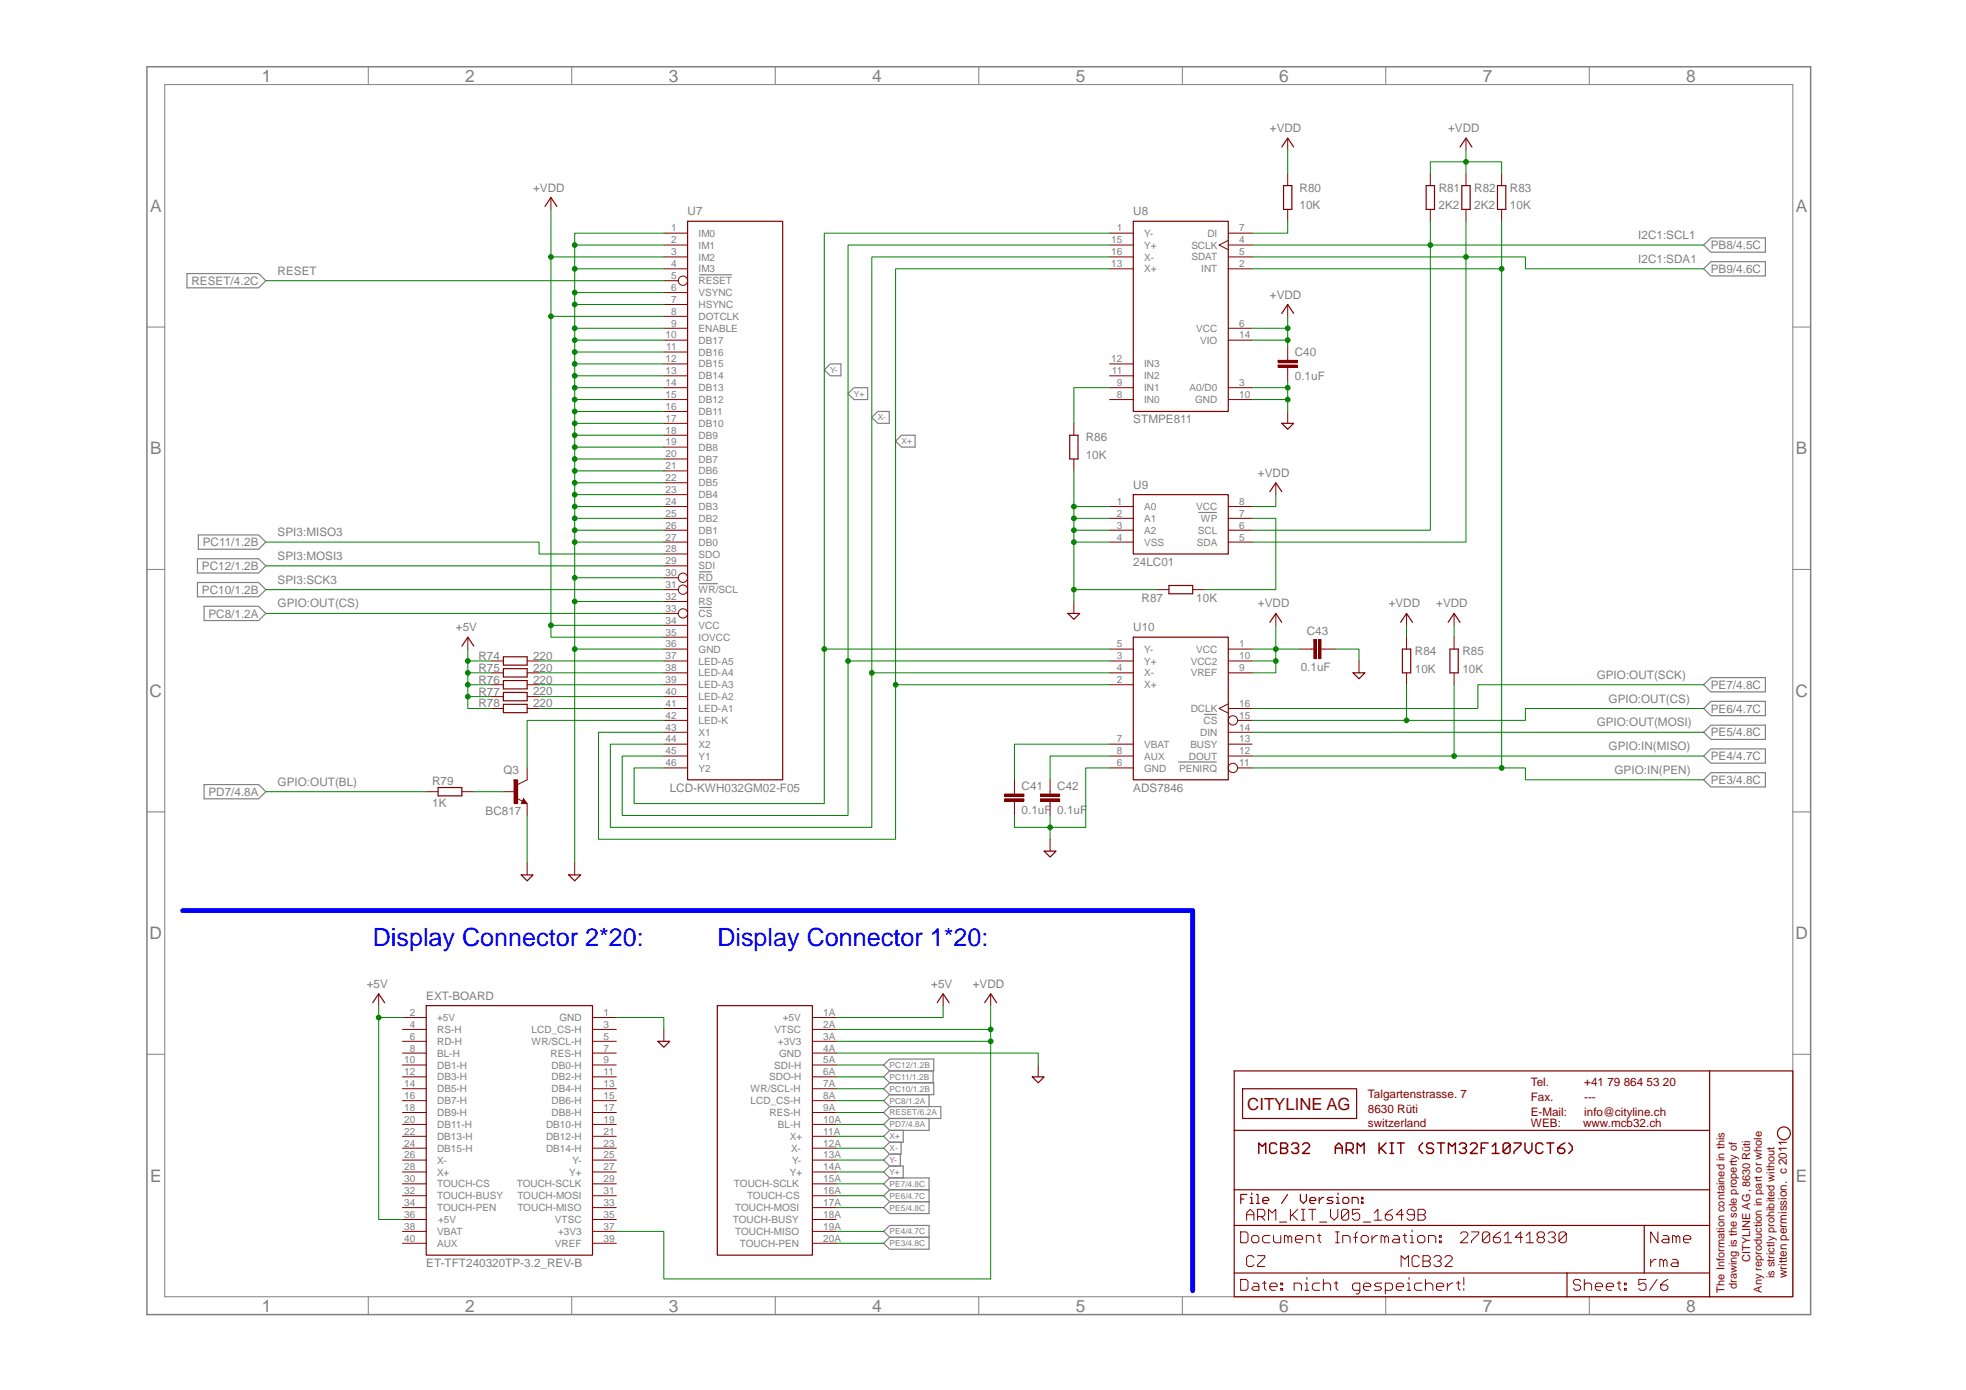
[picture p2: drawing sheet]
<svg xmlns="http://www.w3.org/2000/svg" width="420mm" height="297mm" viewBox="0 0 420 297" stroke-linecap="round" stroke-linejoin="round" font-family="sans-serif">
<path d="M31.4 14.3h355.6v266.6h-355.6z" fill="none" stroke="#808080" stroke-width=".32"/>
<g fill="none" stroke="#808080" stroke-width=".21">
<path d="M35.2 18.1h347.9v259h-347.9zM78.7 14.3v3.8M122.2 14.3v3.8M165.7 14.3v3.8M209.2 14.3v3.8M252.7 14.3v3.8M296.2 14.3v3.8M339.7 14.3v3.8M31.4 69.9h3.8M383.1 69.9h3.9M31.4 121.7h3.8M383.1 121.7h3.9"/>
<path d="M31.4 173.5h3.8M383.1 173.5h3.9M31.4 225.3h3.8M383.1 225.3h3.9M78.7 277.1v3.8M122.2 277.1v3.8M165.7 277.1v3.8M209.2 277.1v3.8M252.7 277.1v3.8M296.2 277.1v3.8M339.7 277.1v3.8"/>
</g>
<g fill="none" stroke="#808080" stroke-width=".25">
<path d="M40 58.5h15.3l1.5 1.5-1.5 1.5h-15.3zM149.5 58.7h6.8M364.1 52.4l1.5-1.6h11.7v3.1h-11.7zM364.1 57.4l1.5-1.5h11.7v3.1h-11.7zM176.2 79l1.2-1.2h2.3v2.5h-2.3zM181.2 84.1l1.3-1.3h2.9v2.6h-2.9zM186.3 89.2l1.3-1.3h2.4v2.6h-2.4zM191.4 94.3l1.3-1.3h2.9v2.5h-2.9zM42.2 119.4h13.1l1.5 1.5-1.5 1.5h-13.1zM42.4 114.3h12.9l1.5 1.5-1.5 1.6h-12.9zM256.2 109.5h3.8M42.2 124.5h13.1l1.5 1.5-1.5 1.5h-13.1z"/>
<path d="M43.6 129.6h11.7l1.5 1.5-1.5 1.5h-11.7zM149.5 122.2h2.5M149.5 124.7h3.8M149.5 129.8h2.5M257.4 152.7h2.6M364.1 146.3l1.5-1.5h11.7v3h-11.7zM364.1 151.4l1.5-1.5h11.7v3h-11.7zM364.1 156.5l1.5-1.5h11.7v3h-11.7zM43.6 167.7h11.7l1.5 1.5-1.5 1.5h-11.7zM251.9 162.8h8.1M364.1 161.6l1.5-1.6h11.7v3.1h-11.7zM364.1 166.6l1.5-1.5h11.7v3.1h-11.7z"/>
<path d="M188.9 237.7l1.2-1.2h11v2.5h-11zM188.9 230.1l1.2-1.2h9.3v2.5h-9.3zM188.9 227.6l1.2-1.3h9.4v2.6h-9.4zM188.9 232.7l1.2-1.3h9.4v2.5h-9.4zM188.9 235.2l1.2-1.3h8.5v2.6h-8.5zM188.9 247.9l1.2-1.3h2.3v2.6h-2.3zM188.9 250.4l1.2-1.2h2.9v2.5h-2.9zM188.9 245.4l1.2-1.3h2.5v2.5h-2.5zM188.9 242.8l1.2-1.2h2.9v2.5h-2.9zM188.9 240.3l1.2-1.3h8.5v2.6h-8.5zM188.9 253l1.2-1.3h8.5v7.6h-8.5l-1.2-1.2 1.2-1.3h8.5h-8.5l-1.2-1.3 1.2-1.2h8.5h-8.5zM188.9 263.1l1.2-1.2h8.5v5.1h-8.5l-1.2-1.3 1.2-1.3h8.5h-8.5z"/>
</g>
<g fill="none" stroke="#800000" stroke-width=".32">
<path d="M269 246.5v-2.3l.8 .8 .7-.8v2.3M272.8 244.6l-.3-.4h-.8l-.4 .4v1.5l.4 .4h.8l.3-.4M273.7 244.2h1.1l.4 .4v.4l-.4 .4 .4 .3v.4l-.4 .4h-1.1zM273.7 245.4h1.1M276 244.6l.4-.4h.7l.4 .4v.4l-.4 .4h-.3M277.1 245.4l.4 .3v.4l-.4 .4h-.7l-.4-.4M278.4 244.6l.3-.4h.8l.4 .4v.4l-1.5 1.5h1.5M285.4 246.5v-1.5l.7-.8 .8 .8v1.5M285.4 245.4h1.5M287.7 245.7h1.1l.4-.3v-.8l-.4-.4h-1.1v2.3M288.5 245.7l.7 .8M290.1 246.5v-2.3l.7 .8 .7-.8v2.3"/>
<path d="M294.7 244.2v2.3M295.1 245.4l1.1 1.1M296.2 244.2l-1.5 1.5M297.1 246.5h.7M297.1 244.2h.7M297.4 244.2v2.3M298.6 244.2h1.5M299.4 244.2v2.3M304 244.2l-.7 .8v.7l.7 .8M306.4 244.6l-.4-.4h-.8l-.3 .4v.4l.3 .4h.8l.4 .3v.4l-.4 .4h-.8l-.3-.4M307.2 244.2h1.5M307.9 244.2v2.3"/>
<path d="M309.6 246.5v-2.3l.7 .8 .7-.8v2.3M311.9 244.6l.4-.4h.7l.4 .4v.4l-.4 .4h-.4M313 245.4l.4 .3v.4l-.4 .4h-.7l-.4-.4M314.2 244.6l.4-.4h.7l.4 .4v.4l-1.5 1.5h1.5M316.6 245.4h.7M318 244.2h-1.4v2.3M318.9 245l.7-.8v2.3M318.9 246.5h1.5M322.7 244.6l-1.5 1.5 .4 .4h.8l.3-.4v-1.5l-.3-.4h-.8l-.4 .4v1.5M323.6 244.2h1.5v.4l-1.5 1.5v.4M325.9 244.2v1.5l.8 .8 .7-.8v-1.5M329.7 244.6l-.3-.4h-.8l-.4 .4v1.5l.4 .4h.8l.3-.4"/>
<path d="M330.6 244.2h1.5M331.3 244.2v2.3M334.4 244.2l-.7 .4-.8 .8v.7l.4 .4h.7l.4-.4v-.4l-.4-.3h-1.1M335.3 244.2l.7 .8v.7l-.7 .8"/>
</g>
<g fill="none" stroke="#800000" stroke-width=".25">
<path d="M274.3 39.7h1.8v5h-1.8zM304.8 39.7h1.8v5h-1.8zM312.4 39.7h1.8v5h-1.8zM320 39.7h1.8v5h-1.8zM116.5 44.1l1.2-1.9 1.3 1.9M146.9 47.3h20.4v119.3h-20.4zM242.2 47.3h20.3v40.6h-20.3zM228.6 93h1.8v5.1h-1.8zM242.2 105.7h20.3v12.7h-20.3zM242.2 136.2h20.3v30.4h-20.3zM299.7 138.7h1.8v5.1h-1.8zM309.9 138.7h1.7v5.1h-1.7z"/>
<path d="M107.6 140.4h5.1v1.7h-5.1zM107.6 142.9h5.1v1.8h-5.1zM107.6 145.4h5.1v1.8h-5.1zM107.6 148h5.1v1.8h-5.1zM107.6 150.5h5.1v1.8h-5.1zM93.6 168.3h5.1v1.8h-5.1zM121.5 187h2.6l-1.3 1.2z"/>
</g>
<g fill="none" stroke="#800000" stroke-width=".21">
<path d="M275.2 37.1v2.6M305.7 37.1v2.6M313.3 37.1v2.6M320.9 37.1v2.6M117.7 42.2v2.5M141.9 49.8h5M141.9 52.4h5M141.9 54.9h5M141.9 57.4h5M141.9 60h3.1M237.1 49.8h5.1M237.1 52.4h5.1"/>
<path d="M237.1 54.9h5.1M237.1 57.4h5.1M262.5 51.4l-2 1 2 1M262.5 49.8h5.1M262.5 52.4h5.1M262.5 54.9h5.1M262.5 57.4h5.1M275.2 44.7v2.6M305.7 44.7v2.6M313.3 44.7v2.6M320.9 44.7v2.6M141.9 62.5h5"/>
<path d="M141.9 65.1h5M141.9 67.6h5M141.9 70.1h5M141.9 72.7h5M141.9 75.2h5M141.9 77.8h5M237.1 77.8h5.1M262.5 70.1h5.1M262.5 72.7h5.1M275.2 76.5v.5M275.2 78.5v.5M141.9 80.3h5"/>
<path d="M141.9 82.8h5M141.9 85.4h5M141.9 87.9h5M141.9 90.5h5M141.9 93h5M141.9 95.5h5M141.9 98.1h5M229.5 90.5v2.5M229.5 98.1v2.5M237.1 80.3h5.1M237.1 82.8h5.1M237.1 85.4h5.1"/>
<path d="M262.5 82.8h5.1M262.5 85.4h5.1M141.9 100.6h5M141.9 103.2h5M141.9 105.7h5M141.9 108.2h5M141.9 110.8h5M141.9 113.3h5M141.9 115.8h5M141.9 118.4h5M237.1 108.2h5.1M237.1 110.8h5.1"/>
<path d="M237.1 113.3h5.1M237.1 115.8h5.1M262.5 108.2h5.1M262.5 110.8h5.1M262.5 113.3h5.1M262.5 115.8h5.1M141.9 120.9h5M141.9 123.5h3.1M141.9 126h3.1M141.9 128.5h5M141.9 131.1h3.1M141.9 133.6h5"/>
<path d="M141.9 136.2h5M141.9 138.7h5M237.1 138.7h5.1M262.5 138.7h5.1M300.6 136.2v2.5M310.8 136.2v2.5M105.1 141.2h2.5M105.1 143.8h2.5M105.1 146.3h2.5M105.1 148.9h2.5M105.1 151.4h2.5M112.7 141.2h2.5"/>
<path d="M112.7 143.8h2.5M112.7 146.3h2.5M112.7 148.9h2.5M112.7 151.4h2.5M141.9 141.2h5M141.9 143.8h5M141.9 146.3h5M141.9 148.9h5M141.9 151.4h5M141.9 153.9h5M141.9 156.5h5M141.9 159h5"/>
<path d="M237.1 141.2h5.1M237.1 143.8h5.1M237.1 146.3h5.1M237.1 159h5.1M262.5 150.4l-2 1 2 1M262.5 141.2h5.1M262.5 143.8h5.1M262.5 151.4h5.1M262.5 156.5h5.1M262.5 159h5.1M264.5 153.9h3.1M300.6 143.8v2.5"/>
<path d="M310.8 143.8v2.5M91.1 169.2h2.5M98.7 169.2h2.6M141.9 161.6h5M141.9 164.1h5M237.1 161.6h5.1M237.1 164.1h5.1M262.5 161.6h5.1M264.5 164.1h3.1M122.8 184.4v2.6"/>
<circle cx="146" cy="60" r="1"/>
<circle cx="146" cy="126" r="1"/>
<circle cx="146" cy="131.1" r="1"/>
<circle cx="146" cy="123.5" r="1"/>
<circle cx="263.5" cy="153.9" r="1"/>
<circle cx="263.5" cy="164.1" r="1"/>
</g>
<path d="M273.2 78h4v.5h-4z" fill="#800000"/>
<path d="M273.2 78h4v.5h-4zM273.2 78h.1" fill="none" stroke="#800000" stroke-width=".21"/>
<path d="M273.2 77h4v.5h-4z" fill="#800000"/>
<path d="M273.2 77h4v.5h-4zM273.2 77h.1M275.2 74v2.5M275.2 79v2.6M216.8 169.2v.5M216.8 171.2v.5" fill="none" stroke="#800000" stroke-width=".21"/>
<path d="M214.8 170.7h4v.5h-4z" fill="#800000"/>
<path d="M214.8 170.7h4v.5h-4zM214.8 170.7h.1" fill="none" stroke="#800000" stroke-width=".21"/>
<path d="M214.8 169.7h4v.5h-4z" fill="#800000"/>
<path d="M214.8 169.7h4v.5h-4zM214.8 169.7h.1M216.8 166.6v2.6M216.8 171.7v2.6M224.4 169.2v.5M224.4 171.2v.5" fill="none" stroke="#800000" stroke-width=".21"/>
<path d="M222.4 170.7h4.1v.5h-4.1z" fill="#800000"/>
<path d="M222.4 170.7h4.1v.5h-4.1zM222.4 170.7h.1" fill="none" stroke="#800000" stroke-width=".21"/>
<path d="M222.4 169.7h4.1v.5h-4.1z" fill="#800000"/>
<path d="M280.3 138.7h.5M282.3 138.7h.5M222.4 169.7h4.1v.5h-4.1zM222.4 169.7h.1M224.4 166.6v2.6M224.4 171.7v2.6" fill="none" stroke="#800000" stroke-width=".21"/>
<path d="M281.8 136.7h.5v4h-.5z" fill="#800000"/>
<path d="M281.8 136.7h.5v4h-.5zM281.8 136.7h.1" fill="none" stroke="#800000" stroke-width=".21"/>
<path d="M280.8 136.7h.5v4h-.5z" fill="#800000"/>
<path d="M247.3 126h2.5M254.9 126h2.5M277.7 138.7h2.6M280.8 136.7h.5v4h-.5zM280.8 136.7h.1M282.8 138.7h2.6M110.4 170.6l1.3 .6M111.9 170.7l.8 1h-1.3zM112.7 166.6l-2.1 1.1" fill="none" stroke="#800000" stroke-width=".21"/>
<path d="M249.8 125.1h5.1v1.8h-5.1zM111.9 171.2l.1 .3h-.4l.3-.5 .5 .6h-.8" fill="none" stroke="#800000" stroke-width=".25"/>
<path d="M109.9 166.6h.7v5.1h-.7z" fill="#800000"/>
<g fill="none" stroke="#800000" stroke-width=".21">
<path d="M275.2 29.5v2.5M313.3 29.5v2.5M275.2 65.1v2.5M275.2 87.9v2.6M272.7 103.2v2.5M100 136.2v2.5M229.5 128.5v2.6M272.7 131.1v2.5M300.6 131.1v2.5M310.8 131.1v2.5M290.4 141.2v2.6M107.6 169.2h2.5"/>
<path d="M109.9 166.6h.7v5.1h-.7zM109.9 166.6h.1M112.7 164.1v2.5M112.7 171.7v2.6M224.4 179.3v2.6M112.7 184.4v2.6M80.9 212.4v2.5M86 217.4h5.1M86 220h5.1M126.6 217.4h5.1M126.6 220h5.1M141.9 220v2.5"/>
<path d="M173.6 217.4h5.1M173.6 220h5.1M201.6 212.4v2.5M211.7 212.4v2.5M86 222.5h5.1M86 225h5.1M86 227.6h5.1M86 230.1h5.1M86 232.7h5.1M86 235.2h5.1M86 237.7h5.1M126.6 222.5h5.1"/>
<path d="M126.6 225h5.1M126.6 227.6h5.1M126.6 230.1h5.1M126.6 232.7h5.1M126.6 235.2h5.1M126.6 237.7h5.1M173.6 222.5h5.1M173.6 225h5.1M173.6 227.6h5.1M173.6 230.1h5.1M173.6 232.7h5.1M173.6 235.2h5.1"/>
<path d="M173.6 237.7h5.1M221.9 227.6v2.5M86 247.9h5.1M86 240.3h5.1M86 242.8h5.1M86 245.4h5.1M86 250.4h5.1M86 253h5.1M86 255.5h5.1M86 258.1h5.1M126.6 247.9h5.1M126.6 240.3h5.1"/>
<path d="M126.6 242.8h5.1M126.6 245.4h5.1M126.6 250.4h5.1M126.6 253h5.1M126.6 255.5h5.1M126.6 258.1h5.1M173.6 247.9h5.1M173.6 240.3h5.1M173.6 242.8h5.1M173.6 245.4h5.1M173.6 250.4h5.1M173.6 253h5.1"/>
<path d="M173.6 255.5h5.1M173.6 258.1h5.1M266.4 259.6h1.6M268.8 260h1.1l.4-.4v-.8l-.4-.4h-1.1v2.4M269.5 260l.8 .8M275.8 258.4v2.4M276.2 259.6l1.1 1.2M277.3 258.4l-1.5 1.6M278.1 258.4h.8M278.5 258.4v2.4M279.7 258.4h1.5M280.4 258.4v2.4"/>
<path d="M284.3 258.4v1.6l.8 .8 .8-.8v-1.6M288.2 258.8l-1.5 1.6 .4 .4h.8l.3-.4v-1.6l-.3-.4h-.8l-.4 .4v1.6M290.6 258.4h-1.6v1.2l.8-.4h.4l.4 .4v.8l-.4 .4h-.8l-.4-.4M293.7 259.2l.8-.8v2.4M297.6 258.4l-.8 .4-.8 .8v.8l.4 .4h.8l.4-.4v-.4l-.4-.4h-1.2M299.9 259.6h-1.5l1.1-1.2v2.4M302.3 259.6h-1.2l-.4-.4v-.4l.4-.4h.8l.4 .4v1.6l-.4 .4h-.8l-.4-.4M303.1 258.4h1.1l.4 .4v.4l-.4 .4 .4 .4v.4l-.4 .4h-1.1zM303.1 259.6h1.1M86 263.1h5.1M86 265.7h5.1M86 260.6h5.1"/>
<path d="M126.6 263.1h5.1M126.6 265.7h5.1M126.6 260.6h5.1M173.6 263.1h5.1M173.6 265.7h5.1M173.6 260.6h5.1M265.1 273.4h1.2l.4 .4v1.6l-.4 .3h-1.2zM265.1 263.2h1.2l.4 .4v1.6l-.4 .4h-1.2zM266.4 260.8v-1.6l.8-.8 .8 .8v1.6M267.9 274.2h.8l.3 .4v1.1h-1.1l-.4-.3 .4-.4h1.1M267.9 264h.8l.3 .4v.8l-.3 .4h-.8l-.4-.4v-.8zM268 268.7l-.4-.4h-.8l-.4 .4v1.6l.4 .4h.8l.4-.4"/>
<path d="M268.8 268.3h1.5v.4l-1.5 1.6v.4h1.5M269.8 274.2h.8M270.2 273.8v1.6l.4 .3M271.1 260.8v-2.4l.8 .8 .8-.8v2.4M271.4 275h1.6v-.4l-.4-.4h-.8l-.4 .4v.8l.4 .3h.8M271.4 264h-1.2l-.4 .4v.8l.4 .4h1.2M272.2 264v1.2l.4 .4h1.1v-1.6M273.4 261.2h1.6M273.7 274.2h.4v.4h-.4zM273.7 275.4h.4v.3h-.4zM274.5 265.6v-1.6h.4l.4 .4v1.2M275.3 264.4l.4-.4 .4 .4v1.2"/>
<path d="M276.6 275.7v-1.5h1.1l.4 .4v1.1M276.8 264.8h1.6v-.4l-.4-.4h-.8l-.4 .4v.8l.4 .4h.8M278.1 260.8h.8M278.9 274.2h.4v1.5M278.9 275.7h.8M279.2 265.6v-1.6h1.1l.4 .4v1.2M279.3 273v.4M281.5 264h.8M281.9 263.6v1.6l.4 .4M282 261.2h1.6M282 274.2h-1.1l-.4 .4v.8l.4 .3h1.1M282.8 274.6l.4-.4h.8l.4 .4v1.1"/>
<path d="M282.8 273.4v2.3M285.1 274.2h.8M285.4 265.6h.8M285.4 263.2h.8M285.5 273.8v1.6l.4 .3M285.8 263.2v2.4M287 265.6v-1.6h1.2l.3 .4v1.2M289.3 264.4h.8M290.1 263.2l-.4 .4v2M290.6 275.7h-1.2l-.4-.3v-.8l.4-.4h1.2v1.9l-.4 .4h-.4M291.3 264h.7l.4 .4v.8l-.4 .4h-.7l-.4-.4v-.8zM291.4 261.2h1.5"/>
<path d="M291.4 275h1.6v-.4l-.4-.4h-.8l-.4 .4v.8l.4 .3h.8M293.2 264v1.6M293.7 260.8h1.6M294.4 264h-.4l-.8 .8M295.2 265.6v-1.6h.3l.4 .4v1.2M295.3 274.2h-1.2l-.4 .4 .4 .4h.8l.4 .4-.4 .3h-1.2M295.9 264.4l.4-.4 .4 .4v1.2M296.1 275.7h1.1l.4-.3v-.8l-.4-.4h-1.1v2.3M297.9 264h.8l.4 .4v1.2h-1.2l-.4-.4 .4-.4h1.2M298.4 275h1.6v-.4l-.4-.4h-.8l-.4 .4v.8l.4 .3h.8M299.4 270.7v-2.4l.8 .8 .8-.8v2.4M299.8 264h.8"/>
<path d="M300.2 263.6v1.6l.4 .4M300.7 274.2h.4v1.5M300.7 275.7h.8M301.1 273v.4M301.4 264h.4v1.6M301.4 265.6h.8M301.8 262.8v.4M302.9 264.4l.4-.4h.8l.4 .4v.8l-.4 .4h-.8l-.4-.4zM303.3 268.7l-.4-.4h-.7l-.4 .4v1.6l.4 .4h.7l.4-.4M303.9 274.2h-1.2l-.4 .4v.8l.4 .3h1.2M304.1 268.3h1.2l.4 .4v.4l-.4 .4 .4 .4v.4l-.4 .4h-1.2zM304.1 269.5h1.2"/>
<path d="M304.6 274.6l.4-.4h.8l.4 .4v1.1M304.6 273.4v2.3M305.3 265.6v-1.6h1.2l.3 .4v1.2M306.4 268.7l.4-.4h.8l.4 .4v.4l-.4 .4h-.4M307 275h1.5v-.4l-.3-.4h-.8l-.4 .4v.8l.4 .3h.8M307.6 264h.4v.4h-.4zM307.6 265.2h.4v.4h-.4zM307.6 269.5l.4 .4v.4l-.4 .4h-.8l-.4-.4M308.8 268.7l.4-.4h.8l.4 .4v.4l-1.6 1.6h1.6M309.3 274.2v1.5M310.5 274.2h-.4l-.8 .8M311.3 274.2h.7"/>
<path d="M311.6 273.8v1.6l.4 .3M312.1 263.6l.4-.4h.8l.4 .4v.4l-1.6 1.6h1.6M312.8 273v1.6M312.8 275.4v.3M314.5 263.2h1.5v.4l-1.5 1.6v.4M318.4 263.6l-1.6 1.6 .4 .4h.8l.4-.4v-1.6l-.4-.4h-.8l-.4 .4v1.6M320.7 263.2l-.8 .4-.8 .8v.8l.4 .4h.8l.4-.4v-.4l-.4-.4h-1.2M321.5 264l.8-.8v2.4M321.5 265.6h1.6M325.4 264.4h-1.6l1.2-1.2v2.4M326.2 264l.8-.8v2.4M326.2 265.6h1.5"/>
<path d="M328.5 263.6l.4-.4h.8l.4 .4v.4l-.4 .4 .4 .4v.4l-.4 .4h-.8l-.4-.4v-.4l.4-.4-.4-.4zM328.9 264.4h.8M330.8 263.6l.4-.4h.8l.4 .4v.4l-.4 .4h-.4M332 264.4l.4 .4v.4l-.4 .4h-.8l-.4-.4M334.7 263.6l-1.5 1.6 .4 .4h.8l.3-.4v-1.6l-.3-.4h-.8l-.4 .4v1.6M337.8 273.8l-.4-.4h-.8l-.3 .4v.4l.3 .4h.8l.4 .4v.4l-.4 .3h-.8l-.3-.3M338.6 274.6l.4-.4h.8l.4 .4v1.1M338.6 273.4v2.3M340.9 275h1.6v-.4l-.4-.4h-.8l-.4 .4v.8l.4 .3h.8M343.3 275h1.5v-.4l-.4-.4h-.7l-.4 .4v.8l.4 .3h.7M345.6 274.2h.8M346 273.8v1.6l.4 .3"/>
<path d="M347.2 274.2h.4v.4h-.4zM347.2 275.4h.4v.3h-.4zM351.8 273.4h-1.6v1.2l.8-.4h.4l.4 .4v.8l-.4 .3h-.8l-.4-.3M352.8 269.1v1.6M353.9 269.1h-.3l-.8 .8M354.1 273.4l-1.5 2.3M354.3 263.2v2.4l-1.5-2.4v2.4M354.7 270.7v-1.6h.4l.4 .4v1.2M355.5 264h.8l.4 .4v1.2h-1.2l-.4-.4 .4-.4h1.2M355.5 269.5l.4-.4 .4 .4v1.2M356.5 273.4l-.8 .4-.8 .8v.8l.4 .3h.8l.4-.3v-.4l-.4-.4h-1.2M357.5 265.6v-1.6h.3l.4 .4v1.2"/>
<path d="M357.5 269.1h.7l.4 .4v1.2h-1.1l-.5-.4 .5-.4h1.1M358.2 264.4l.4-.4 .4 .4v1.2M359.8 264.8h1.5v-.4l-.4-.4h-.7l-.4 .4v.8l.4 .4h.7"/>
</g>
<g fill="none" stroke="#800000" stroke-width=".25">
<path d="M273.9 31.4l1.3-1.9 1.3 1.9M312 31.4l1.3-1.9 1.3 1.9M273.9 67l1.3-1.9 1.3 1.9M273.9 90.5h2.6l-1.3 1.2zM271.4 105.1l1.3-1.9 1.2 1.9M98.7 138.1l1.3-1.9 1.3 1.9M228.2 131.1h2.6l-1.3 1.3zM271.4 133l1.3-1.9 1.2 1.9M299.3 133l1.3-1.9 1.3 1.9M309.5 133l1.3-1.9 1.2 1.9M289.2 143.8h2.5l-1.3 1.3zM111.4 187h2.5l-1.2 1.2z"/>
<path d="M223.1 181.9h2.6l-1.3 1.3zM79.7 214.3l1.2-1.9 1.3 1.9M91.1 214.9h35.5v53.3h-35.5zM153.3 214.9h20.3v53.3h-20.3zM200.3 214.3l1.3-1.9 1.2 1.9M210.4 214.3l1.3-1.9 1.3 1.9M140.6 222.5h2.5l-1.2 1.3zM220.6 230.1h2.5l-1.2 1.3zM265.5 232.7h24.4v6.3h-24.4zM365.4 228.9h17.7v48.2h-17.7M365.4 228.9h-101.6v43.1M365.4 228.9v43.1"/>
<path d="M263.8 241.6h101.6M263.8 254.3h101.6M265.2 256.2h.6M266.5 255.2h-1.3v2M267.2 255.9h.3v1.3M267.2 257.2h.6M267.5 254.9v.3M268.5 255.2h.3v2M268.5 257.2h.7M269.9 256.5h1.3v-.3l-.4-.3h-.6l-.3 .3v.7l.3 .3h.6M275.2 255.2l-1.3 2M277.9 255.2v1.3l.7 .7 .6-.7v-1.3"/>
<path d="M279.9 256.5h1.3v-.3l-.3-.3h-.7l-.3 .3v.7l.3 .3h.7M281.9 255.9v1.3M282.9 255.9h-.3l-.7 .6M284.9 255.9h-1l-.3 .3 .3 .3h.7l.3 .4-.3 .3h-1M285.6 255.9h.4v1.3M285.6 257.2h.7M286 254.9v.3M287.3 255.9h.6l.4 .3v.7l-.4 .3h-.6l-.3-.3v-.7zM289 257.2v-1.3h.9l.4 .3v1M291 255.9h.3v.3h-.3zM291 256.9h.3v.3h-.3zM263.8 261.9h101.6"/>
<path d="M334.9 272v5.1M334.9 272h16.5M334.9 272h-71.1v5.1h101.6M351.4 272h14v5.1M351.4 261.9v10.1"/>
<circle cx="381.2" cy="242.2" r="1.38"/>
</g>
<path d="M237.1 49.8h-60.9v121.9h-40.7v-7.6h6.4M176.2 138.7h60.9" fill="none" stroke="#008000" stroke-width=".21"/>
<circle cx="176.2" cy="138.7" r=".51" fill="#008000"/>
<g fill="none" stroke="#008000" stroke-width=".21">
<path d="M237.1 52.4h-55.9v121.9h-48.2v-12.7h8.9M181.2 141.2h55.9M178.7 247.9h10.2"/>
<circle cx="176.2" cy="138.7" r=".51"/>
</g>
<circle cx="181.2" cy="141.2" r=".51" fill="#008000"/>
<g fill="none" stroke="#008000" stroke-width=".21">
<path d="M237.1 54.9h-50.8v121.9h-55.9v-17.8h11.5M186.3 143.8h50.8M178.7 250.4h10.2"/>
<circle cx="181.2" cy="141.2" r=".51"/>
</g>
<circle cx="186.3" cy="143.8" r=".51" fill="#008000"/>
<g fill="none" stroke="#008000" stroke-width=".21">
<path d="M237.1 57.4h-45.7v121.9h-63.5v-22.8h14M191.4 146.3h45.7M178.7 245.4h10.2"/>
<circle cx="186.3" cy="143.8" r=".51"/>
</g>
<circle cx="191.4" cy="146.3" r=".51" fill="#008000"/>
<g fill="none" stroke="#008000" stroke-width=".21">
<path d="M122.8 52.4h19.1M141.9 49.8h-19.1v134.6M178.7 242.8h10.2"/>
<circle cx="191.4" cy="146.3" r=".51"/>
</g>
<circle cx="122.8" cy="52.4" r=".51" fill="#008000"/>
<g fill="none" stroke="#008000" stroke-width=".21">
<path d="M122.8 57.4h19.1"/>
<circle cx="122.8" cy="52.4" r=".51"/>
</g>
<circle cx="122.8" cy="57.4" r=".51" fill="#008000"/>
<g fill="none" stroke="#008000" stroke-width=".21">
<path d="M122.8 62.5h19.1"/>
<circle cx="122.8" cy="57.4" r=".51"/>
</g>
<circle cx="122.8" cy="62.5" r=".51" fill="#008000"/>
<g fill="none" stroke="#008000" stroke-width=".21">
<path d="M122.8 65.1h19.1"/>
<circle cx="122.8" cy="62.5" r=".51"/>
</g>
<circle cx="122.8" cy="65.1" r=".51" fill="#008000"/>
<g fill="none" stroke="#008000" stroke-width=".21">
<path d="M122.8 70.1h19.1"/>
<circle cx="122.8" cy="65.1" r=".51"/>
</g>
<circle cx="122.8" cy="70.1" r=".51" fill="#008000"/>
<g fill="none" stroke="#008000" stroke-width=".21">
<path d="M122.8 72.7h19.1"/>
<circle cx="122.8" cy="70.1" r=".51"/>
</g>
<circle cx="122.8" cy="72.7" r=".51" fill="#008000"/>
<g fill="none" stroke="#008000" stroke-width=".21">
<path d="M122.8 75.2h19.1"/>
<circle cx="122.8" cy="72.7" r=".51"/>
</g>
<circle cx="122.8" cy="75.2" r=".51" fill="#008000"/>
<g fill="none" stroke="#008000" stroke-width=".21">
<path d="M122.8 77.8h19.1"/>
<circle cx="122.8" cy="75.2" r=".51"/>
</g>
<circle cx="122.8" cy="77.8" r=".51" fill="#008000"/>
<g fill="none" stroke="#008000" stroke-width=".21">
<path d="M122.8 80.3h19.1"/>
<circle cx="122.8" cy="77.8" r=".51"/>
</g>
<circle cx="122.8" cy="80.3" r=".51" fill="#008000"/>
<g fill="none" stroke="#008000" stroke-width=".21">
<path d="M122.8 82.8h19.1"/>
<circle cx="122.8" cy="80.3" r=".51"/>
</g>
<circle cx="122.8" cy="82.8" r=".51" fill="#008000"/>
<g fill="none" stroke="#008000" stroke-width=".21">
<path d="M122.8 85.4h19.1"/>
<circle cx="122.8" cy="82.8" r=".51"/>
</g>
<circle cx="122.8" cy="85.4" r=".51" fill="#008000"/>
<g fill="none" stroke="#008000" stroke-width=".21">
<path d="M122.8 87.9h19.1"/>
<circle cx="122.8" cy="85.4" r=".51"/>
</g>
<circle cx="122.8" cy="87.9" r=".51" fill="#008000"/>
<g fill="none" stroke="#008000" stroke-width=".21">
<path d="M122.8 90.5h19.1"/>
<circle cx="122.8" cy="87.9" r=".51"/>
</g>
<circle cx="122.8" cy="90.5" r=".51" fill="#008000"/>
<g fill="none" stroke="#008000" stroke-width=".21">
<path d="M122.8 93h19.1"/>
<circle cx="122.8" cy="90.5" r=".51"/>
</g>
<circle cx="122.8" cy="93" r=".51" fill="#008000"/>
<g fill="none" stroke="#008000" stroke-width=".21">
<path d="M122.8 95.5h19.1"/>
<circle cx="122.8" cy="93" r=".51"/>
</g>
<circle cx="122.8" cy="95.5" r=".51" fill="#008000"/>
<g fill="none" stroke="#008000" stroke-width=".21">
<path d="M122.8 98.1h19.1"/>
<circle cx="122.8" cy="95.5" r=".51"/>
</g>
<circle cx="122.8" cy="98.1" r=".51" fill="#008000"/>
<g fill="none" stroke="#008000" stroke-width=".21">
<path d="M122.8 100.6h19.1"/>
<circle cx="122.8" cy="98.1" r=".51"/>
</g>
<circle cx="122.8" cy="100.6" r=".51" fill="#008000"/>
<g fill="none" stroke="#008000" stroke-width=".21">
<path d="M122.8 103.2h19.1"/>
<circle cx="122.8" cy="100.6" r=".51"/>
</g>
<circle cx="122.8" cy="103.2" r=".51" fill="#008000"/>
<g fill="none" stroke="#008000" stroke-width=".21">
<path d="M122.8 105.7h19.1"/>
<circle cx="122.8" cy="103.2" r=".51"/>
</g>
<circle cx="122.8" cy="105.7" r=".51" fill="#008000"/>
<g fill="none" stroke="#008000" stroke-width=".21">
<path d="M122.8 108.2h19.1"/>
<circle cx="122.8" cy="105.7" r=".51"/>
</g>
<circle cx="122.8" cy="108.2" r=".51" fill="#008000"/>
<g fill="none" stroke="#008000" stroke-width=".21">
<path d="M122.8 110.8h19.1"/>
<circle cx="122.8" cy="108.2" r=".51"/>
</g>
<circle cx="122.8" cy="110.8" r=".51" fill="#008000"/>
<g fill="none" stroke="#008000" stroke-width=".21">
<path d="M122.8 113.3h19.1"/>
<circle cx="122.8" cy="110.8" r=".51"/>
</g>
<circle cx="122.8" cy="113.3" r=".51" fill="#008000"/>
<g fill="none" stroke="#008000" stroke-width=".21">
<path d="M122.8 115.8h19.1"/>
<circle cx="122.8" cy="113.3" r=".51"/>
</g>
<circle cx="122.8" cy="115.8" r=".51" fill="#008000"/>
<g fill="none" stroke="#008000" stroke-width=".21">
<path d="M122.8 128.5h19.1"/>
<circle cx="122.8" cy="115.8" r=".51"/>
</g>
<circle cx="122.8" cy="128.5" r=".51" fill="#008000"/>
<g fill="none" stroke="#008000" stroke-width=".21">
<path d="M122.8 123.5h19.1"/>
<circle cx="122.8" cy="128.5" r=".51"/>
</g>
<circle cx="122.8" cy="123.5" r=".51" fill="#008000"/>
<g fill="none" stroke="#008000" stroke-width=".21">
<path d="M122.8 138.7h19.1"/>
<circle cx="122.8" cy="123.5" r=".51"/>
</g>
<circle cx="122.8" cy="138.7" r=".51" fill="#008000"/>
<g fill="none" stroke="#008000" stroke-width=".21">
<path d="M229.5 113.3v2.5h7.6M229.5 100.6v7.6h7.6M112.7 174.3v10.1"/>
<circle cx="122.8" cy="138.7" r=".51"/>
</g>
<circle cx="229.5" cy="108.2" r=".51" fill="#008000"/>
<g fill="none" stroke="#008000" stroke-width=".21">
<path d="M229.5 108.2v5.1h7.6"/>
<circle cx="229.5" cy="108.2" r=".51"/>
</g>
<circle cx="229.5" cy="113.3" r=".51" fill="#008000"/>
<g fill="none" stroke="#008000" stroke-width=".21">
<path d="M229.5 110.8h7.6"/>
<circle cx="229.5" cy="113.3" r=".51"/>
</g>
<circle cx="229.5" cy="110.8" r=".51" fill="#008000"/>
<g fill="none" stroke="#008000" stroke-width=".21">
<path d="M229.5 126v2.5"/>
<circle cx="229.5" cy="110.8" r=".51"/>
</g>
<circle cx="229.5" cy="115.8" r=".51" fill="#008000"/>
<g fill="none" stroke="#008000" stroke-width=".21">
<path d="M229.5 115.8v10.2h17.8"/>
<circle cx="229.5" cy="115.8" r=".51"/>
</g>
<circle cx="229.5" cy="126" r=".51" fill="#008000"/>
<g fill="none" stroke="#008000" stroke-width=".21">
<path d="M216.8 174.3v2.5h15.2M224.4 174.3v2.5"/>
<circle cx="229.5" cy="126" r=".51"/>
</g>
<circle cx="224.4" cy="176.8" r=".51" fill="#008000"/>
<g fill="none" stroke="#008000" stroke-width=".21">
<path d="M267.6 82.8h7.6v5.1M275.2 81.6v1.2M285.4 138.7h5v2.5M224.4 176.8v2.5M237.1 164.1h-5.1v12.7"/>
<circle cx="224.4" cy="176.8" r=".51"/>
</g>
<circle cx="275.2" cy="82.8" r=".51" fill="#008000"/>
<g fill="none" stroke="#008000" stroke-width=".21">
<path d="M267.6 85.4h7.6"/>
<circle cx="275.2" cy="82.8" r=".51"/>
</g>
<circle cx="275.2" cy="85.4" r=".51" fill="#008000"/>
<g fill="none" stroke="#008000" stroke-width=".21">
<path d="M117.7 54.9v12.7h24.2M117.7 44.7v10.2h24.2M131.7 217.4h10.2v2.6M178.7 225h43.2v2.6"/>
<circle cx="275.2" cy="85.4" r=".51"/>
</g>
<circle cx="117.7" cy="54.9" r=".51" fill="#008000"/>
<g fill="none" stroke="#008000" stroke-width=".21">
<path d="M117.7 67.6v66h24.2"/>
<circle cx="117.7" cy="54.9" r=".51"/>
</g>
<circle cx="117.7" cy="67.6" r=".51" fill="#008000"/>
<g fill="none" stroke="#008000" stroke-width=".21">
<path d="M117.7 133.6v2.6h24.2"/>
<circle cx="117.7" cy="67.6" r=".51"/>
</g>
<circle cx="117.7" cy="133.6" r=".51" fill="#008000"/>
<g fill="none" stroke="#008000" stroke-width=".21">
<path d="M272.7 105.7v2.5h-5.1M267.6 138.7h10.1M272.7 133.6v5.1"/>
<circle cx="117.7" cy="133.6" r=".51"/>
</g>
<circle cx="272.7" cy="138.7" r=".51" fill="#008000"/>
<g fill="none" stroke="#008000" stroke-width=".21">
<path d="M272.7 138.7v5.1h-5.1M267.6 141.2h5.1"/>
<circle cx="272.7" cy="138.7" r=".51"/>
</g>
<circle cx="272.7" cy="141.2" r=".51" fill="#008000"/>
<g fill="none" stroke="#008000" stroke-width=".21">
<path d="M267.6 72.7h7.6v1.3M267.6 70.1h7.6v2.6M300.6 133.6v2.6M310.8 133.6v2.6"/>
<circle cx="272.7" cy="141.2" r=".51"/>
</g>
<circle cx="275.2" cy="72.7" r=".51" fill="#008000"/>
<g fill="none" stroke="#008000" stroke-width=".21">
<path d="M275.2 67.6v2.5"/>
<circle cx="275.2" cy="72.7" r=".51"/>
</g>
<circle cx="275.2" cy="70.1" r=".51" fill="#008000"/>
<g fill="none" stroke="#008000" stroke-width=".21">
<path d="M275.2 32v5.1M305.7 37.1v-2.5h15.2v2.5M313.3 34.6v2.5"/>
<circle cx="275.2" cy="70.1" r=".51"/>
</g>
<circle cx="313.3" cy="34.6" r=".51" fill="#008000"/>
<g fill="none" stroke="#008000" stroke-width=".21">
<path d="M313.3 32v2.6M211.7 214.9v58.4M178.7 222.5h33"/>
<circle cx="313.3" cy="34.6" r=".51"/>
</g>
<circle cx="211.7" cy="222.5" r=".51" fill="#008000"/>
<g fill="none" stroke="#008000" stroke-width=".21">
<path d="M178.7 220h33"/>
<circle cx="211.7" cy="222.5" r=".51"/>
</g>
<circle cx="211.7" cy="220" r=".51" fill="#008000"/>
<g fill="none" stroke="#008000" stroke-width=".21">
<path d="M56.8 60h85.1M56.8 115.8h58.4v2.6h26.7M56.8 120.9h85.1M56.8 126h85.1M56.8 131.1h85.1M100 143.8h5.1M105.1 141.2h-5.1v10.2h5.1M115.2 141.2h26.7M115.2 146.3h26.7M115.2 151.4h26.7M115.2 143.8h26.7M115.2 148.9h26.7"/>
<path d="M178.7 237.7h10.2M178.7 230.1h10.2M178.7 227.6h10.2M178.7 232.7h10.2M178.7 235.2h10.2M131.7 263.1h10.2v10.2h69.8"/>
<circle cx="211.7" cy="220" r=".51"/>
</g>
<circle cx="100" cy="143.8" r=".51" fill="#008000"/>
<g fill="none" stroke="#008000" stroke-width=".21">
<path d="M100 146.3h5.1"/>
<circle cx="100" cy="143.8" r=".51"/>
</g>
<circle cx="100" cy="146.3" r=".51" fill="#008000"/>
<g fill="none" stroke="#008000" stroke-width=".21">
<path d="M100 148.9h5.1"/>
<circle cx="100" cy="146.3" r=".51"/>
</g>
<circle cx="100" cy="148.9" r=".51" fill="#008000"/>
<g fill="none" stroke="#008000" stroke-width=".21">
<path d="M100 138.7v2.5"/>
<circle cx="100" cy="148.9" r=".51"/>
</g>
<circle cx="100" cy="141.2" r=".51" fill="#008000"/>
<g fill="none" stroke="#008000" stroke-width=".21">
<path d="M80.9 217.4h5.1M80.9 214.9v45.7h5.1"/>
<circle cx="100" cy="141.2" r=".51"/>
</g>
<circle cx="80.9" cy="217.4" r=".51" fill="#008000"/>
<g fill="none" stroke="#008000" stroke-width=".21">
<path d="M237.1 82.8h-7.6v7.7M267.6 110.8h5.1v15.2h-15.3M141.9 153.9h-29.2v10.2M237.1 159h-20.3v7.6M300.6 146.3v7.6M364.1 146.3h-48.3v5.1h-48.2M364.1 151.4h-38.1v2.5h-58.4M56.8 169.2h34.3M101.3 169.2h6.3M237.1 161.6h-12.7v5M201.6 214.9v2.5h-22.9M178.7 240.3h10.2"/>
<path d="M178.7 253h10.2"/>
<circle cx="80.9" cy="217.4" r=".51"/>
</g>
<circle cx="300.6" cy="153.9" r=".51" fill="#008000"/>
<g fill="none" stroke="#008000" stroke-width=".21">
<path d="M267.6 156.5h96.5M310.8 146.3v15.3M267.6 161.6h96.5M178.7 255.5h10.2M178.7 258.1h10.2"/>
<circle cx="300.6" cy="153.9" r=".51"/>
</g>
<circle cx="310.8" cy="161.6" r=".51" fill="#008000"/>
<g fill="none" stroke="#008000" stroke-width=".21">
<path d="M267.6 57.4h53.3v106.7M267.6 164.1h58.4v2.5h38.1M178.7 263.1h10.2"/>
<circle cx="310.8" cy="161.6" r=".51"/>
</g>
<circle cx="320.9" cy="164.1" r=".51" fill="#008000"/>
<g fill="none" stroke="#008000" stroke-width=".21">
<path d="M320.9 47.3v10.1"/>
<circle cx="320.9" cy="164.1" r=".51"/>
</g>
<circle cx="320.9" cy="57.4" r=".51" fill="#008000"/>
<g fill="none" stroke="#008000" stroke-width=".21">
<path d="M267.6 52.4h96.5M275.2 47.3v2.5h-7.6M305.7 47.3v5.1M178.7 265.7h10.2"/>
<circle cx="320.9" cy="57.4" r=".51"/>
</g>
<circle cx="305.7" cy="52.4" r=".51" fill="#008000"/>
<g fill="none" stroke="#008000" stroke-width=".21">
<path d="M267.6 54.9h58.4v2.5h38.1M305.7 52.4v60.9h-38.1M313.3 54.9v60.9h-45.7"/>
<circle cx="305.7" cy="52.4" r=".51"/>
</g>
<circle cx="313.3" cy="54.9" r=".51" fill="#008000"/>
<g fill="none" stroke="#008000" stroke-width=".21">
<path d="M313.3 47.3v7.6"/>
<circle cx="313.3" cy="54.9" r=".51"/>
</g>
<path d="M39 194.6h215.9v81.2" fill="none" stroke="#00f" stroke-width="1"/>
<g font-size="5.4" fill="#00f">
<text x="79.7" y="202.2">Display Connector 2*20:</text>
<text x="153.3" y="202.2">Display Connector 1*20:</text>
</g>
<g font-size="3.7" fill="#808080">
<text x="55.9" y="17.5">1</text>
<text x="99.4" y="17.5">2</text>
<text x="142.9" y="17.5">3</text>
<text x="186.4" y="17.5">4</text>
<text x="229.9" y="17.5">5</text>
<text x="273.4" y="17.5">6</text>
<text x="316.9" y="17.5">7</text>
<text x="360.4" y="17.5">8</text>
<text x="32.1" y="45.3">A</text>
<text x="383.8" y="45.3">A</text>
<text x="32.1" y="97.1">B</text>
<text x="383.8" y="97.1">B</text>
<text x="32" y="148.9">C</text>
<text x="383.7" y="148.9">C</text>
<text x="32" y="200.7">D</text>
<text x="383.7" y="200.7">D</text>
<text x="32.1" y="252.5">E</text>
<text x="383.8" y="252.5">E</text>
<text x="55.9" y="280.3">1</text>
<text x="99.4" y="280.3">2</text>
<text x="142.9" y="280.3">3</text>
<text x="186.4" y="280.3">4</text>
<text x="229.9" y="280.3">5</text>
<text x="273.4" y="280.3">6</text>
<text x="316.9" y="280.3">7</text>
<text x="360.4" y="280.3">8</text>
</g>
<text font-size="3.6" fill="#800000" x="266.6" y="237.1">CITYLINE AG</text>
<g font-size="2.5" fill="#808080">
<text x="271.4" y="28.2">+VDD</text>
<text x="309.5" y="28.2">+VDD</text>
<text x="113.9" y="40.9">+VDD</text>
<text x="277.7" y="41">R80</text>
<text x="307.5" y="41">R81</text>
<text x="315.1" y="41">R82</text>
<text x="322.7" y="41">R83</text>
<text x="146.9" y="46">U7</text>
<text x="242.2" y="46">U8</text>
<text x="277.7" y="44.7">10K</text>
<text x="307.5" y="44.7">2K2</text>
<text x="315.1" y="44.7">2K2</text>
<text x="322.7" y="44.7">10K</text>
<text x="350.1" y="51.1">I2C1:SCL1</text>
<text x="365.6" y="53.3">PB8/4.5C</text>
<text x="59.3" y="58.7">RESET</text>
<text x="350.1" y="56.2">I2C1:SDA1</text>
<text x="365.6" y="58.3">PB9/4.6C</text>
<text x="40.9" y="60.9">RESET/4.2C</text>
<text x="271.4" y="63.8">+VDD</text>
<text x="276.7" y="76.1">C40</text>
<text x="276.7" y="81.2">0.1uF</text>
<text x="232" y="94.3">R86</text>
<text x="242.2" y="90.5">STMPE811</text>
<text x="232" y="98.1">10K</text>
<text x="268.8" y="101.9">+VDD</text>
<text x="242.2" y="104.4">U9</text>
<text x="43.3" y="116.7">PC11/1.2B</text>
<text x="59.3" y="114.6">SPI3:MISO3</text>
<text x="59.3" y="119.7">SPI3:MOSI3</text>
<text x="43.1" y="121.8">PC12/1.2B</text>
<text x="59.3" y="124.7">SPI3:SCK3</text>
<text x="242.2" y="120.9">24LC01</text>
<text x="43.1" y="126.9">PC10/1.2B</text>
<text x="44.5" y="132">PC8/1.2A</text>
<text x="59.3" y="129.8">GPIO:OUT(CS)</text>
<text x="244" y="128.6">R87</text>
<text x="255.7" y="128.5">10K</text>
<text x="268.8" y="129.8">+VDD</text>
<text x="296.8" y="129.8">+VDD</text>
<text x="306.9" y="129.8">+VDD</text>
<text x="97.4" y="134.9">+5V</text>
<text x="242.2" y="134.9">U10</text>
<text x="279.3" y="135.8">C43</text>
<text x="102.3" y="141">R74</text>
<text x="102.3" y="143.6">R75</text>
<text x="113.9" y="141">220</text>
<text x="113.9" y="143.5">220</text>
<text x="278" y="143.4">0.1uF</text>
<text x="302.4" y="140">R84</text>
<text x="302.4" y="143.8">10K</text>
<text x="312.5" y="143.8">10K</text>
<text x="312.5" y="140">R85</text>
<text x="102.3" y="146.1">R76</text>
<text x="102.3" y="148.6">R77</text>
<text x="113.9" y="146.1">220</text>
<text x="113.9" y="148.6">220</text>
<text x="341.2" y="145.1">GPIO:OUT(SCK)</text>
<text x="365.6" y="147.2">PE7/4.8C</text>
<text x="102.3" y="151.2">R78</text>
<text x="113.9" y="151.2">220</text>
<text x="341.2" y="155.2">GPIO:OUT(MOSI)</text>
<text x="343.8" y="150.1">GPIO:OUT(CS)</text>
<text x="365.6" y="152.3">PE6/4.7C</text>
<text x="343.8" y="160.3">GPIO:IN(MISO)</text>
<text x="365.6" y="157.4">PE5/4.8C</text>
<text x="59.3" y="167.9">GPIO:OUT(BL)</text>
<text x="92.4" y="167.7">R79</text>
<text x="107.6" y="165.4">Q3</text>
<text x="345" y="165.4">GPIO:IN(PEN)</text>
<text x="365.6" y="162.5">PE4/4.7C</text>
<text x="365.6" y="167.5">PE3/4.8C</text>
<text x="44.5" y="170.1">PD7/4.8A</text>
<text x="92.4" y="172.5">1K</text>
<text x="143.1" y="169.2">LCD-KWH032GM02-F05</text>
<text x="218.3" y="168.8">C41</text>
<text x="218.3" y="173.9">0.1uF 0.1uF</text>
<text x="225.9" y="168.8">C42</text>
<text x="242.2" y="169.2">ADS7846</text>
<text x="103.8" y="174.3">BC817</text>
<text x="78.4" y="211.1">+5V</text>
<text x="91.1" y="213.6">EXT-BOARD</text>
<text x="199" y="211.1">+5V</text>
<text x="207.9" y="211.1">+VDD</text>
<text x="91.1" y="270.8">ET-TFT240320TP-3.2_REV-B</text>
</g>
<g font-size="2.5" fill="#800000">
<text x="327.1" y="232">Tel.</text>
<text x="338.6" y="232">+41 79 864 53 20</text>
<text x="292.3" y="234.6">Talgartenstrasse. 7</text>
<text x="292.3" y="237.7">8630 Rüti</text>
<text x="327.1" y="235.2">Fax.</text>
<text x="327.1" y="238.4">E-Mail:</text>
<text x="338.6" y="235.2">---</text>
<text x="338.6" y="238.4">info@cityline.ch</text>
<text x="292.3" y="240.9">switzerland</text>
<text x="327.1" y="240.9">WEB:</text>
<text x="338.3" y="240.9">www.mcb32.ch</text>
<text x="381.9" y="273.2" transform="rotate(-90 381.9 273.2)">written permission. c 2011</text>
</g>
<g font-size="2.3" fill="#800000">
<text x="374" y="269.6" transform="rotate(-90 374 269.6)">CITYLINE AG,8630 Rüti</text>
<text x="371.2" y="275.5" transform="rotate(-90 371.2 275.5)">drawing is the sole property of</text>
<text x="379.2" y="273.2" transform="rotate(-90 379.2 273.2)">is strictly prohibited without</text>
<text x="368.5" y="276.2" transform="rotate(-90 368.5 276.2)">The Information contained in this</text>
<text x="376.5" y="276.2" transform="rotate(-90 376.5 276.2)">Any reproduction in part or whole</text>
</g>
<g font-size="2.1" fill="#808080">
<text x="143.4" y="49.5">1</text>
<text x="143.4" y="52">2</text>
<text x="149.3" y="50.6">IM0</text>
<text x="149.3" y="53.1">IM1</text>
<text x="237.5" y="52">15</text>
<text x="238.7" y="49.5">1</text>
<text x="244.5" y="50.6">Y-</text>
<text x="244.5" y="53.1">Y+</text>
<text x="254.6" y="53.1">SCLK</text>
<text x="258" y="50.6">DI</text>
<text x="264.8" y="49.5">7</text>
<text x="264.8" y="52">4</text>
<text x="143.4" y="54.5">3</text>
<text x="143.4" y="57.1">4</text>
<text x="143.4" y="59.6">5</text>
<text x="149.3" y="55.7">IM2</text>
<text x="149.3" y="58.2">IM3</text>
<text x="237.5" y="54.5">16</text>
<text x="237.5" y="57.1">13</text>
<text x="244.5" y="55.7">X-</text>
<text x="244.5" y="58.2">X+</text>
<text x="254.6" y="55.7">SDAT</text>
<text x="256.7" y="58.2">INT</text>
<text x="264.8" y="54.5">5</text>
<text x="264.8" y="57.1">2</text>
<text x="143.4" y="62.2">6</text>
<text x="143.4" y="64.7">7</text>
<text x="149.3" y="60.7">RESET</text>
<text x="149.3" y="63.3">VSYNC</text>
<text x="149.3" y="65.8">HSYNC</text>
<text x="143.4" y="67.2">8</text>
<text x="143.4" y="69.8">9</text>
<text x="149.3" y="68.4">DOTCLK</text>
<text x="149.3" y="70.9">ENABLE</text>
<text x="255.7" y="70.9">VCC</text>
<text x="264.8" y="69.8">6</text>
<text x="142.2" y="72.3">10</text>
<text x="142.2" y="77.4">12</text>
<text x="142.4" y="74.9">11</text>
<text x="149.3" y="73.4">DB17</text>
<text x="149.3" y="76">DB16</text>
<text x="237.5" y="77.4">12</text>
<text x="256.5" y="73.4">VIO</text>
<text x="264.8" y="72.3">14</text>
<text x="142.2" y="79.9">13</text>
<text x="142.2" y="82.5">14</text>
<text x="149.3" y="78.5">DB15</text>
<text x="149.3" y="81.1">DB14</text>
<text x="149.3" y="83.6">DB13</text>
<text x="237.6" y="79.9">11</text>
<text x="238.7" y="82.5">9</text>
<text x="244.5" y="83.6">IN1</text>
<text x="244.5" y="81.1">IN2</text>
<text x="244.5" y="78.5">IN3</text>
<text x="254.2" y="83.6">A0/D0</text>
<text x="264.8" y="82.5">3</text>
<text x="142.2" y="85">15</text>
<text x="142.2" y="87.6">16</text>
<text x="149.3" y="86.1">DB12</text>
<text x="149.3" y="88.7">DB11</text>
<text x="238.7" y="85">8</text>
<text x="244.5" y="86.1">IN0</text>
<text x="255.4" y="86.1">GND</text>
<text x="264.8" y="85">10</text>
<text x="142.2" y="90.1">17</text>
<text x="142.2" y="92.6">18</text>
<text x="142.2" y="95.2">19</text>
<text x="149.3" y="91.2">DB10</text>
<text x="149.3" y="93.8">DB9</text>
<text x="142.2" y="97.7">20</text>
<text x="142.2" y="100.3">21</text>
<text x="149.3" y="96.3">DB8</text>
<text x="149.3" y="98.8">DB7</text>
<text x="149.3" y="101.4">DB6</text>
<text x="142.2" y="102.8">22</text>
<text x="142.2" y="105.3">23</text>
<text x="142.2" y="107.9">24</text>
<text x="149.3" y="103.9">DB5</text>
<text x="149.3" y="106.5">DB4</text>
<text x="238.7" y="107.9">1</text>
<text x="264.8" y="107.9">8</text>
<text x="142.2" y="110.4">25</text>
<text x="142.2" y="113">26</text>
<text x="149.3" y="109">DB3</text>
<text x="149.3" y="111.5">DB2</text>
<text x="238.7" y="110.4">2</text>
<text x="238.7" y="113">3</text>
<text x="244.5" y="109">A0</text>
<text x="244.5" y="111.5">A1</text>
<text x="255.7" y="109">VCC</text>
<text x="256.6" y="111.5">WP</text>
<text x="264.8" y="110.4">7</text>
<text x="264.8" y="113">6</text>
<text x="142.2" y="115.5">27</text>
<text x="142.2" y="118">28</text>
<text x="149.3" y="114.1">DB1</text>
<text x="149.3" y="116.6">DB0</text>
<text x="149.3" y="119.1">SDO</text>
<text x="238.7" y="115.5">4</text>
<text x="244.5" y="114.1">A2</text>
<text x="244.5" y="116.6">VSS</text>
<text x="255.8" y="116.6">SDA</text>
<text x="256" y="114.1">SCL</text>
<text x="264.8" y="115.5">5</text>
<text x="142.2" y="120.6">29</text>
<text x="142.2" y="123.1">30</text>
<text x="142.2" y="125.7">31</text>
<text x="149.3" y="121.7">SDI</text>
<text x="149.3" y="124.2">RD</text>
<text x="142.2" y="128.2">32</text>
<text x="142.2" y="130.7">33</text>
<text x="149.3" y="126.8">WR/SCL</text>
<text x="149.3" y="129.3">RS</text>
<text x="149.3" y="131.8">CS</text>
<text x="142.2" y="133.3">34</text>
<text x="142.2" y="135.8">35</text>
<text x="149.3" y="134.4">VCC</text>
<text x="149.3" y="136.9">IOVCC</text>
<text x="142.2" y="138.3">36</text>
<text x="142.2" y="140.9">37</text>
<text x="142.2" y="143.4">38</text>
<text x="149.3" y="139.5">GND</text>
<text x="149.3" y="142">LED-A5</text>
<text x="238.7" y="138.3">5</text>
<text x="238.7" y="140.9">3</text>
<text x="238.7" y="143.4">4</text>
<text x="244.5" y="139.5">Y-</text>
<text x="244.5" y="142">Y+</text>
<text x="254.5" y="142">VCC2</text>
<text x="255.7" y="139.5">VCC</text>
<text x="264.8" y="143.4">9</text>
<text x="264.8" y="140.9">10</text>
<text x="264.8" y="138.3">1</text>
<text x="142.2" y="146">39</text>
<text x="142.2" y="148.5">40</text>
<text x="149.3" y="144.5">LED-A4</text>
<text x="149.3" y="147.1">LED-A3</text>
<text x="149.3" y="149.6">LED-A2</text>
<text x="238.7" y="146">2</text>
<text x="244.5" y="144.5">X-</text>
<text x="244.5" y="147.1">X+</text>
<text x="254.5" y="144.5">VREF</text>
<text x="142.2" y="151">41</text>
<text x="142.2" y="153.6">42</text>
<text x="149.3" y="152.2">LED-A1</text>
<text x="149.3" y="154.7">LED-K</text>
<text x="254.5" y="152.2">DCLK</text>
<text x="257.2" y="154.7">CS</text>
<text x="264.8" y="153.6">15</text>
<text x="264.8" y="151">16</text>
<text x="142.2" y="156.1">43</text>
<text x="142.2" y="158.7">44</text>
<text x="142.2" y="161.2">45</text>
<text x="149.3" y="157.2">X1</text>
<text x="149.3" y="159.8">X2</text>
<text x="238.7" y="158.7">7</text>
<text x="238.7" y="161.2">8</text>
<text x="244.5" y="159.8">VBAT</text>
<text x="254.4" y="159.8">BUSY</text>
<text x="256.5" y="157.2">DIN</text>
<text x="264.8" y="161.2">12</text>
<text x="264.8" y="158.7">13</text>
<text x="264.8" y="156.1">14</text>
<text x="142.2" y="163.7">46</text>
<text x="149.3" y="162.3">Y1</text>
<text x="149.3" y="164.9">Y2</text>
<text x="238.7" y="163.7">6</text>
<text x="244.5" y="162.3">AUX</text>
<text x="244.5" y="164.9">GND</text>
<text x="252" y="164.9">PENIRQ</text>
<text x="254.1" y="162.3">DOUT</text>
<text x="264.8" y="163.7">11</text>
<text x="87.6" y="217.1">2</text>
<text x="87.6" y="219.6">4</text>
<text x="93.4" y="218.2">+5V</text>
<text x="93.4" y="220.7">RS-H</text>
<text x="113.6" y="220.7">LCD_CS-H</text>
<text x="119.5" y="218.2">GND</text>
<text x="129" y="219.6">3</text>
<text x="129" y="217.1">1</text>
<text x="165.5" y="220.7">VTSC</text>
<text x="167.3" y="218.2">+5V</text>
<text x="175.9" y="217.1">1A</text>
<text x="175.9" y="219.6">2A</text>
<text x="86.4" y="227.2">10</text>
<text x="87.6" y="222.2">6</text>
<text x="87.6" y="224.7">8</text>
<text x="93.4" y="223.3">RD-H</text>
<text x="93.4" y="225.8">BL-H</text>
<text x="113.6" y="223.3">WR/SCL-H</text>
<text x="117.7" y="225.8">RES-H</text>
<text x="129" y="227.2">9</text>
<text x="129" y="224.7">7</text>
<text x="129" y="222.2">5</text>
<text x="166.3" y="223.3">+3V3</text>
<text x="166.5" y="225.8">GND</text>
<text x="175.9" y="222.2">3A</text>
<text x="175.9" y="224.7">4A</text>
<text x="175.9" y="227.2">5A</text>
<text x="86.4" y="229.8">12</text>
<text x="86.4" y="232.3">14</text>
<text x="93.4" y="228.3">DB1-H</text>
<text x="93.4" y="230.9">DB3-H</text>
<text x="93.4" y="233.4">DB5-H</text>
<text x="117.9" y="233.4">DB4-H</text>
<text x="117.9" y="230.9">DB2-H</text>
<text x="117.9" y="228.4">DB0-H</text>
<text x="129" y="232.3">13</text>
<text x="129" y="229.8">11</text>
<text x="160.4" y="233.4">WR/SCL-H</text>
<text x="164.4" y="230.9">SDO-H</text>
<text x="165.5" y="228.4">SDI-H</text>
<text x="175.9" y="229.8">6A</text>
<text x="175.9" y="232.3">7A</text>
<text x="86.4" y="234.9">16</text>
<text x="86.4" y="237.4">18</text>
<text x="86.4" y="239.9">20</text>
<text x="93.4" y="236">DB7-H</text>
<text x="93.4" y="238.5">DB9-H</text>
<text x="117.9" y="238.5">DB8-H</text>
<text x="117.9" y="236">DB6-H</text>
<text x="129" y="239.9">19</text>
<text x="129" y="237.4">17</text>
<text x="129" y="234.9">15</text>
<text x="160.4" y="236">LCD_CS-H</text>
<text x="164.5" y="238.5">RES-H</text>
<text x="175.9" y="234.9">8A</text>
<text x="175.9" y="237.4">9A</text>
<text x="175.9" y="239.9">10A</text>
<text x="86.4" y="242.5">22</text>
<text x="86.4" y="245">24</text>
<text x="93.4" y="241">DB11-H</text>
<text x="93.4" y="243.6">DB13-H</text>
<text x="116.7" y="243.6">DB12-H</text>
<text x="116.7" y="241">DB10-H</text>
<text x="129" y="245">23</text>
<text x="129" y="242.5">21</text>
<text x="166.3" y="241">BL-H</text>
<text x="168.8" y="243.6">X+</text>
<text x="175.9" y="242.5">11A</text>
<text x="175.9" y="245">12A</text>
<text x="86.4" y="247.6">26</text>
<text x="86.4" y="250.1">28</text>
<text x="93.4" y="248.7">X-</text>
<text x="93.4" y="246.1">DB15-H</text>
<text x="93.4" y="251.2">X+</text>
<text x="116.7" y="246.1">DB14-H</text>
<text x="121.7" y="251.2">Y+</text>
<text x="122.4" y="248.7">Y-</text>
<text x="129" y="250.1">27</text>
<text x="129" y="247.6">25</text>
<text x="168.8" y="251.2">Y+</text>
<text x="169" y="246.1">X-</text>
<text x="169.3" y="248.7">Y-</text>
<text x="175.9" y="247.6">13A</text>
<text x="175.9" y="250.1">14A</text>
<text x="86.4" y="252.6">30</text>
<text x="86.4" y="255.2">32</text>
<text x="86.4" y="257.7">34</text>
<text x="93.4" y="253.7">TOUCH-CS</text>
<text x="93.4" y="256.3">TOUCH-BUSY</text>
<text x="110.4" y="253.7">TOUCH-SCLK</text>
<text x="110.6" y="256.3">TOUCH-MOSI</text>
<text x="129" y="257.7">33</text>
<text x="129" y="255.2">31</text>
<text x="129" y="252.6">29</text>
<text x="156.9" y="253.7">TOUCH-SCLK</text>
<text x="159.6" y="256.3">TOUCH-CS</text>
<text x="175.9" y="252.6">15A</text>
<text x="175.9" y="255.2">16A</text>
<text x="175.9" y="257.7">17A</text>
<text x="86.4" y="262.8">38</text>
<text x="86.4" y="260.2">36</text>
<text x="93.4" y="258.8">TOUCH-PEN</text>
<text x="93.4" y="263.9">VBAT</text>
<text x="93.6" y="261.4">+5V</text>
<text x="110.6" y="258.8">TOUCH-MISO</text>
<text x="118.6" y="261.4">VTSC</text>
<text x="119.3" y="263.9">+3V3</text>
<text x="129" y="262.8">37</text>
<text x="129" y="260.2">35</text>
<text x="156.6" y="261.4">TOUCH-BUSY</text>
<text x="157.1" y="258.8">TOUCH-MOSI</text>
<text x="157.1" y="263.9">TOUCH-MISO</text>
<text x="175.9" y="260.2">18A</text>
<text x="175.9" y="262.8">19A</text>
<text x="86.4" y="265.3">40</text>
<text x="93.4" y="266.4">AUX</text>
<text x="118.6" y="266.4">VREF</text>
<text x="129" y="265.3">39</text>
<text x="158.1" y="266.4">TOUCH-PEN</text>
<text x="175.9" y="265.3">20A</text>
</g>
<g font-size="1.8" fill="#808080">
<text x="177.4" y="79.7">Y-</text>
<text x="182.5" y="84.8">Y+</text>
<text x="187.6" y="89.8">X-</text>
<text x="192.7" y="94.9">X+</text>
<text x="190.1" y="230.8">PC11/1.2B</text>
<text x="190.1" y="228.2">PC12/1.2B</text>
<text x="190.1" y="233.3">PC10/1.2B</text>
<text x="190.1" y="238.4">RESET/6.2A</text>
<text x="190.1" y="235.8">PC8/1.2A</text>
<text x="190.1" y="246">X-</text>
<text x="190.1" y="243.5">X+</text>
<text x="190.1" y="240.9">PD7/4.8A</text>
<text x="190.1" y="248.5">Y-</text>
<text x="190.1" y="251.1">Y+</text>
<text x="190.1" y="253.6">PE7/4.8C</text>
<text x="190.1" y="256.2">PE6/4.7C</text>
<text x="190.1" y="258.7">PE5/4.8C</text>
<text x="190.1" y="263.8">PE4/4.7C</text>
<text x="190.1" y="266.3">PE3/4.8C</text>
</g>
</svg>
